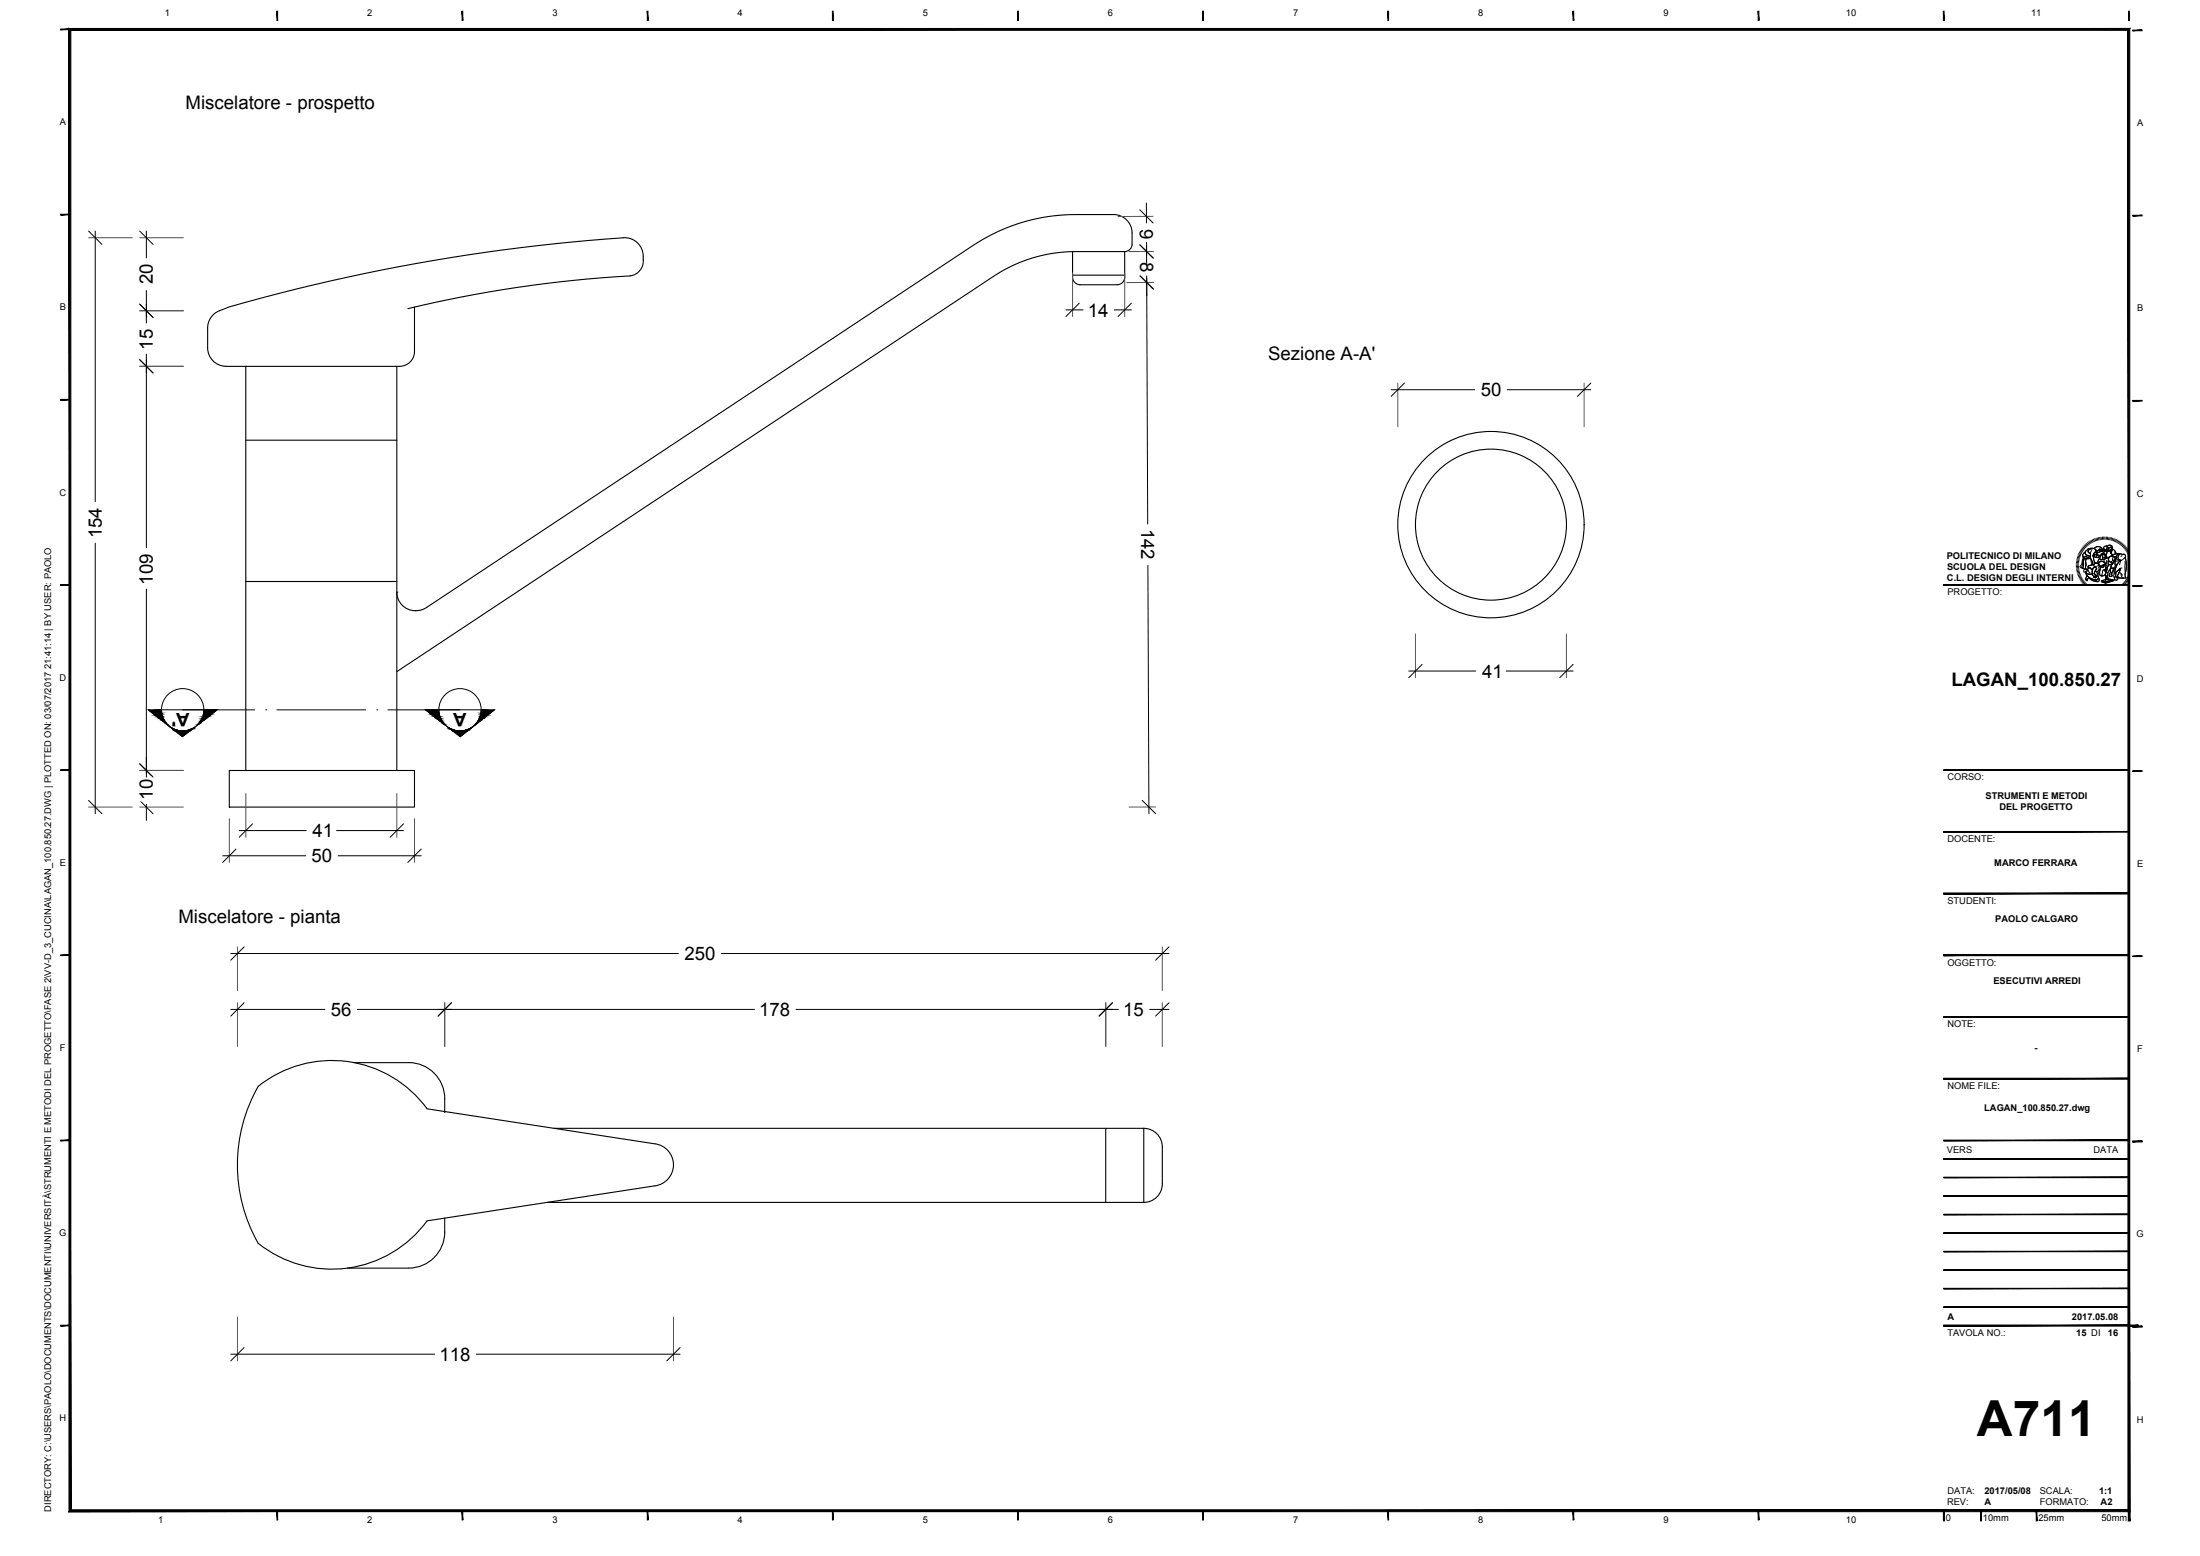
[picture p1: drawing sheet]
<svg xmlns="http://www.w3.org/2000/svg" width="594mm" height="420mm" viewBox="0 0 594 420" stroke-linecap="round" stroke-linejoin="round" font-family="sans-serif">
<!-- layer: 0 -->
<g fill="none" stroke="#000" stroke-width=".3">
<path d="M170.2 74.5a337.8 337.8 0 0 0-60 8.8M170.2 74.5a4 4 0 0 0 3.5-4.3 5.1 5.1 0 0 0-5.4-6 517.7 517.7 0 0 0-106.4 18.7 8.1 8.1 0 0 0-5 2.9 5 5 0 0 0-.8 2.8v5.3a5 5 0 0 0 5 5h5.3M289.6 67.9v7a2.01 2.01 0 0 0 2 2h10.1a1.99 1.99 0 0 0 2-2v-7h-13.3a39.9 39.9 0 0 0-22.1 6.7l-161.1 106.8M289.6 74.3h14.1M303.7 67.9a1.99 1.99 0 0 0 2-2 7.8 7.8 0 0 0-1.2-6.2 4.9 4.9 0 0 0-3.8-1.8h-10.3a49.9 49.9 0 0 0-27.6 8.3l-147.6 97.8M111.9 82.9v12a4.1 4.1 0 0 1-4.7 4M66.4 118.9h40.8M66.4 157h40.8M107.2 159.9h.1M107.2 159.9a5.1 5.1 0 0 0 8 4.1M61.9 208.1h50v9.8h-50zM66.4 208.1v-109.2h40.8v109.2"/>
<path d="M69.7 293.3a31.9 31.9 0 0 1 45.6 6.1l61.6 9.5a5.7 5.7 0 0 1 5 5.6 5.7 5.7 0 0 1-5.1 5.7l-61.5 9.5a31.9 31.9 0 0 1-45.6 6 42.8 42.8 0 0 1 0-42.4zM95.6 286.9h14.8a9.7 9.7 0 0 1 9.7 9.8v3.7M149.6 304.7h159.3M298.6 304.7v20M308.9 304.7v20M308.9 304.7a5 5 0 0 1 5 5v10a5 5 0 0 1-5 5M120.1 328.9a14.5 14.5 0 0 1-1.1 8.4 9.7 9.7 0 0 1-8.6 5.1h-16.6M147.7 324.7h161.2"/>
<circle cx="402.6" cy="141.7" r="25.2"/>
<circle cx="402.6" cy="141.7" r="20.4"/>
</g>
<!-- layer: linee sezione -->
<path d="M49.3 191.7h19.5M71.8 191.7h.1M74.8 191.7h24M101.8 191.7h.1M104.8 191.7h19.4" fill="none" stroke="#000" stroke-width=".27"/>
<!-- layer: G-ANNO-LOGO -->
<g fill="none" stroke="#000" stroke-width=".27">
<path d="M560.6 152.6h.7M560.6 152.3h.7M560.7 151.9l.6 .1M560.7 151.5l.7 .1M560.8 151.2l.6 .1M560.8 150.8l.7 .2M560.9 150.5l.7 .2M561.1 150.2l.6 .2M561.2 149.8l.6 .3M561.3 149.5l.6 .3M561.3 152.9l-.7 .1M561.3 153.3h-.6"/>
<path d="M561.4 153.6l-.7 .1M561.4 153.9l-.6 .1M561.5 149.2l.6 .3M561.5 154.2l-.7 .2M561.6 154.5l-.7 .2M561.6 148.9l.6 .3M561.7 154.9l-.7 .2M561.8 155.2l-.7 .2M561.8 148.6l.6 .3M561.9 155.5l-.6 .2M562 148.3l.6 .3M562 155.7l-.6 .4"/>
<path d="M562.2 156l-.6 .4M562.2 148l.6 .4M562.4 156.3l-.6 .4M562.4 147.7l.6 .4M562.5 150.3h.7a.84 .84 0 0 0 1.2-.1l.1 .6h-.9a.79 .79 0 0 1-1.1-.4zM562.5 150.2l.1 .5M562.5 156.6l-.5 .4M562.7 147.4l.5 .5M562.7 150.7l-.3 .6-.1 1.3-.3 .7 .4 .2M562.7 156.9l-.5 .4M562.9 149.2l.3-.2-.1 .4a.93 .93 0 0 0 1 .7l.3 .1a.79 .79 0 0 1-1.2 .1l-.3 .1a.51 .51 0 0 1-.5-.4 .51 .51 0 0 1 .3-.6zM562.9 147.2l.5 .5"/>
<path d="M562.9 157.1l-.5 .4M563 150.8h.4l-.2 .7v2.1h-.5a.26 .26 0 0 1-.3-.2 .26 .26 0 0 1 .1-.3l.1-.2a2.8 2.8 0 0 1 .4-2.1zM563 150.8l-.3 .4-.1 1.7-.2 .5 .7 .2M563.1 149l-.5 .5a.44 .44 0 0 0-.2 .6 .44 .44 0 0 0 .5 .3l.3-.1a.84 .84 0 0 0 1.2-.1M563.1 157.4l-.5 .4M563.2 146.9l.5 .5M563.2 154.4a.74 .74 0 0 0 .8 .6l1-.1M563.3 148.7l.6-.5 1.3-.1a.97 .97 0 0 0-1.3 1l.6 .3v.8l-.5-.1a.76 .76 0 0 1-.9-.8zM563.3 154.7l.6 .3 1.1-.1 .1 .4 .3 .3-.1 .3 .3-.2 .2 .3-.1-.5 .3 .4-.1-.4 .4 .1-.8-.7 .3-.7 .4 .1 .4 1.3a.74 .74 0 0 1-.2 .9 .74 .74 0 0 1-.8 .1l-1.6-.8-.6-.5zM563.3 154.7l.1 .6 .8 .6 1.9 .9M563.4 157.6l-.5 .5M563.4 150.8h.6a.47 .47 0 0 1 .6 0 .47 .47 0 0 1 .2 .5l.3 .7v.4l-.4 .2a.59 .59 0 0 0-.8 .7l.1 .1a.43 .43 0 0 1-.5 .4 .43 .43 0 0 1-.3-.5v-2z"/>
<path d="M563.4 150.9l-.2 .6v2.1M563.5 146.7l.4 .5M563.5 155.4l.8 .6 1.2 .6a.82 .82 0 0 0 1.2-.6 .65 .65 0 0 1 0 .9 .65 .65 0 0 1-.9 .1l-1.1-.4a.66 .66 0 0 0-.5-.5 .66 .66 0 0 0-.7 .4l.2 .1-.3 .2-.2-.5zM563.5 155.4l-.3 .9 .2 .5 .3-.2-.2-.2a.84 .84 0 0 1 1.4 .3l.5 .2a.95 .95 0 0 0 1.5-.2l-.2-.7M563.6 157.8l-.4 .5M563.7 153.8a.51 .51 0 0 0-.8-.1 .51 .51 0 0 0 .1 .8l.1-.1a.56 .56 0 0 1 .5-.3 .56 .56 0 0 1 .5 .4l.3 .2M563.7 146.5l.5 .5M563.9 158l-.5 .6M563.9 153.5l.4-.2 .5 .4a.44 .44 0 0 1 .2 .7v.5a1.26 1.26 0 0 1-1.8-.4l.2-.3 .4-.1-.1-.2zM563.9 152.8l1.2-.4 .3 .2 .2-.4 .5-.2 .5 .3 .3 .3a1.01 1.01 0 0 1 .1 1.2 1.01 1.01 0 0 1-1.1 .5v-.3a.47 .47 0 0 0 0-.8 .47 .47 0 0 0-.7 .3l-.2 .4-.7-.6a.29 .29 0 0 1-.4 0 .29 .29 0 0 1 0-.5zM564 146.3l.4 .5M564.1 158.2l-.4 .6"/>
<path d="M564.1 148.4a.93 .93 0 0 1 1.1-.3 .93 .93 0 0 1 .6 .9l-.7 1 .2 .4a1.46 1.46 0 0 0 .5 1.5l.3 .2-.5 .1-.2 .4a.55 .55 0 0 1-.3-.8l-.6-1v-1.3a.62 .62 0 0 1-.5-.4 .62 .62 0 0 1 .1-.7zM564.2 153.2l.8 .7M564.3 153.3a.64 .64 0 0 0-.5 .8M564.3 146.1l.4 .6M564.4 158.4l-.4 .6M564.5 150.8l-1.9-.1-.4 1.6-.5 .7 .2 .3M564.6 158.6l-.3 .6M564.7 145.9l.3 .6M564.7 151.1l.2 1.4M564.9 148.4l-.4 .8v1.1l.6 1.5a.55 .55 0 0 0 .3 .8l.2-.4 .4-.2a1.01 1.01 0 0 1-.7-1.4l-.2-.6 .2-.4a.79 .79 0 0 0 .6-1 .79 .79 0 0 0-1-.5l-1.1 .2-.6 .5-.1 .5a.83 .83 0 0 0 1 .8l.3 .1M564.9 158.8l-.3 .6M565 145.7l.3 .6"/>
<path d="M565.1 152.4l-.4 .2a.58 .58 0 0 0-.8 .7l.1 .1M565.2 148.1a.97 .97 0 0 0-1.3 1l.6 .3M565.2 158.9l-.3 .6M565.3 145.6l.3 .6M565.4 149.4l.4-.3 .6-.1-.1 .6-1.2 .5zM565.4 149.9l.8-.3 .3 .3a.33 .33 0 0 0-.4 .2 .33 .33 0 0 0 .2 .4h-.1a.59 .59 0 0 1-.8-.6zM565.4 149.9a.58 .58 0 0 0 .8 .6M565.5 153.1a.42 .42 0 0 1 .5 .2 .42 .42 0 0 1-.1 .6l-.4 1 .8 .7-.4-.1 .1 .4-.3-.4 .1 .5-.2-.3-.3 .2 .1-.3-.3-.3-.1-.4v-1zM565.5 153.1a.42 .42 0 0 1 .5 .2 .42 .42 0 0 1-.1 .6l-.4 1.1 .8 .6-.4-.1 .1 .4-.3-.4 .1 .5-.2-.3-.2 .2v-.3l-.3-.3-.1-.4v-1zM565.5 159l-.2 .7M565.5 148.1l.8-.5h.6l.6 .4a.26 .26 0 0 1 .1 .4 .26 .26 0 0 1-.4-.1l-.2-.1-.6 .4-.5-.1M565.6 145.5l.3 .6"/>
<path d="M565.7 147.9l1.1-.3 .6 .3 .3 .4-.3 .1-.4-.2-.1 .2-.6 .3-.8-.5zM565.8 159.2l-.2 .6M565.8 148.5l.7 .1 .6-.4 .3 .2-.2 .6-.4 .2-.5-.2-.5 .1zM566 145.3l.2 .7M566.1 152l.6 .3 .4 .6 .1 .7-.5 .4M566.1 159.3l-.2 .6M566.2 150h.8l-.2 .1v.1a.38 .38 0 0 1-.4 .4 .38 .38 0 0 1-.3-.5zM566.2 154.4l.4 1.2a.74 .74 0 0 1-.2 .8 .74 .74 0 0 1-.8 .2M566.2 149.6l.3 .3M566.3 149.4v.2l-1.2 .5M566.3 152.9l-.8 .2M566.3 145.2l.2 .7"/>
<path d="M566.4 149l-.4 .5M566.4 159.4l-.1 .6M566.5 152.6l.7 .4M566.6 149.9a.34 .34 0 0 0-.4 .3 .34 .34 0 0 0 .3 .4 .34 .34 0 0 0 .3-.4l.2-.2h-.6M566.6 153a.7 .7 0 0 1 .1 1 .7 .7 0 0 1-.9 .2M566.7 152.3v-.3l.6-.5 1 .3 .1 .3a.25 .25 0 0 1 .1 .4 .25 .25 0 0 1-.4 0l-1 .4 .6 .4 .4-.3 .1-.5a.24 .24 0 0 0 .4-.1 .24 .24 0 0 0-.2-.3l-.1-.2-.5-.3h-.6l-.5 .7-.2-.1 .2-1.1 .3-.2 .2 .2h1.1l.5-.4v-.3l.6 .2 .1 1a.61 .61 0 0 0-.1 1l-.3 .6-.4 .1-.2 .6h-.4l.3 .2h.2v.4l.2-.3-.2 .6a.75 .75 0 0 1-1 .8l-1-.7 .4-.6 .2-1.1M566.7 145.2l.1 .6M566.7 152l.6-.5 .5 .1 .6 .4a.31 .31 0 0 1 .1 .5 .31 .31 0 0 1-.5 0l-.3 .2a.51 .51 0 0 1-.5 .3 .51 .51 0 0 1-.4-.5zM566.7 154.9l.8 .6M566.8 159.5l-.2 .6M566.9 149h.1M566.9 148.6l.2 .1"/>
<path d="M567 150.9a1.29 1.29 0 0 0-.5 1.3M567 154.3v.9M567 145.1l.1 .7M567 148.6v.1M567.1 159.5l-.1 .7M567.1 152.9l1.1-.4-.1 .5-.4 .3-.5-.2zM567.1 153.7l-.3 .9-.4 .5M567.3 148.8l.9-.2a.32 .32 0 0 1 0 .5 .32 .32 0 0 1-.5-.1zM567.4 145v.7M567.4 148.4l-.2 .6-.4 .2-.5-.2-.5 .2M567.4 149.7l.6-.3 .4 .2 .4 .7-.2 .5-.2-.1 .1-.7-.3-.4a.42 .42 0 0 0-.6 0 .42 .42 0 0 0 .1 .7l.1 .1a.47 .47 0 0 1-.2 .7 .47 .47 0 0 1-.7-.4zM567.4 159.6l-.1 .6"/>
<path d="M567.5 156.8l1.9-.5 1.2 .3-2 .6zM567.5 156.8l1.1 .4v.3l-1.1-.4zM567.7 149.6l.6 .1 .3 .6a.6 .6 0 0 1-.8 .8zM567.7 145l.1 .7M567.7 159.6v.7M567.8 148.6v-.3a.52 .52 0 0 1 .6 0 .52 .52 0 0 1 .2 .5l-.2 .1M567.8 153.1h.1M567.8 154l-.3 1.5 1-.2M567.8 148.4a.52 .52 0 0 1 .6-.1 .52 .52 0 0 1 .2 .5l-.2 .1-.2-.3h-.4zM567.9 152.7l.1 .1M567.9 153h.1M568 152.8h-.1"/>
<path d="M568 149.8h.1M568 149.7l-.1 .2M568 159.6v.7M568.1 145v.7M568.2 148.7l-.4-.1-.5 .2h.3a.4 .4 0 0 0 .4 .3 .4 .4 0 0 0 .4-.3l-.2-.2v.2M568.2 153.8l.3 .1 .2-.6 .4-.1-.4 1.2-.1-.3h-.2zM568.2 151.1v.7M568.2 152.5l-.2 .5a.42 .42 0 0 1-.4 .2 .42 .42 0 0 1-.4-.2M568.3 149.6l.2 .3-.1 .1M568.4 159.6v.7M568.4 149.8l-.2-.2a.41 .41 0 0 0-.6 0 .41 .41 0 0 0 .1 .7 .47 .47 0 0 1 .1 .7 .47 .47 0 0 1-.7-.1l-.2-.1 .4-1.1 .4-.2h.6l.5 1a.23 .23 0 0 1-.2 .3 .23 .23 0 0 1-.2-.3M568.4 145v.7"/>
<path d="M568.5 150.1l-.2 .1M568.5 149.9a.42 .42 0 0 1-.1 .6 .42 .42 0 0 1-.6-.1M568.5 150.8l-.3 .3h-.4M568.6 157.2l2-.6v.3l-2 .6zM568.6 157.2v.3M568.6 148.8l.2-.1 .1 .4-.2 .9M568.7 153.3h.1M568.7 153.9l-.1 .6 .2-.3M568.7 159.6v.7M568.7 148.4l.1 .4M568.8 150.4l-.2-.5 .3-.9-.7-.7a.45 .45 0 0 1-.1-.6 .45 .45 0 0 1 .5-.2 .28 .28 0 0 1 .5-.1 .28 .28 0 0 1-.1 .5v1.1l.2-.1v-.4a.41 .41 0 0 0 .3 .3 .41 .41 0 0 0 .5-.1l-.1 .6 .2-.1v.2a.4 .4 0 0 1 .3 .4 .4 .4 0 0 1-.4 .4l-.6 .4M568.8 145l-.1 .7"/>
<path d="M568.8 153.7l-.1 .2-.1-.2M568.8 151.4l-.1 1.3M568.8 150.6l.5 .2M569 155.4l.1-.1 .1 1.1-.2-.6-.4 .7zM569 152.5l-.4 .4v.4M569 159.6l.1 .7M569.1 153.2l-.4 .1-.2 .6h-.4l.3 .2h.2M569.1 151.4l-.4 .9M569.1 145v.7M569.2 147.5h-.5a.63 .63 0 0 0-.7 .7M569.2 148.5a.39 .39 0 0 0 .3 .3 .39 .39 0 0 0 .5-.1M569.3 147.3l.5-.1a1.08 1.08 0 0 1 .4 1.6l-.2 .6v-.8l.2-.4-.2-.5-.2 .2a.98 .98 0 0 0-.7 1.1l-.2-.8z"/>
<path d="M569.3 147.3l.5-.1a1.09 1.09 0 0 1 .4 1.6l-.2 .6v-.8l.2-.4-.2-.5-.2 .2a.91 .91 0 0 0-.7 1.1h-.1l-.1-.8zM569.3 159.5l.1 .7M569.4 150.6l.7-.4 .7 .1a.59 .59 0 0 1 .7 .4 .59 .59 0 0 1-.3 .7l-.6 .6a1.21 1.21 0 0 1-1.2-.8zM569.4 148.2h.2M569.4 152.5l.9-.1-.7 1.6a1.52 1.52 0 0 0-.5 1.5l-.1-.1-.4 .6-.1-.9zM569.4 152.6l-.9 2.5 .2 .9 .4-.7 .2 1.4-.3-.9-.4 1.1 .1-.9M569.4 147.9l.6-.2 .2 .5-.2 .4a.46 .46 0 0 1-.7 0 .46 .46 0 0 1 .1-.7zM569.5 148.6l.1 .1M569.5 151.5v.1a.6 .6 0 0 0-.1 .9l.9-.1 .5-.6M569.5 145.1l-.1 .6M569.5 148.3h.1M569.6 148.5v.1"/>
<path d="M569.7 159.5l.1 .7M569.8 145.1l-.1 .7M569.9 148.4h.2M569.9 148.4v.1M569.9 153.5l.8-.1-.5 1.6a.37 .37 0 0 1 .1 .6 .37 .37 0 0 1-.6 0zM570 159.4l.1 .7M570.1 149.2l.4 .6M570.2 151.7h.1M570.2 145.2l-.2 .7M570.3 150l.9-.4 .9-.1-.7 1zM570.3 152.4l-.7 1.6a1.52 1.52 0 0 0-.5 1.5M570.3 159.3l.2 .7"/>
<path d="M570.3 151.6l-.3 .1M570.4 148.2l.5 .4 .7 .9-.6 .2a.51 .51 0 0 1-.6 0 .51 .51 0 0 1-.3-.5zM570.4 148.2l.7 .5 .2 .5M570.4 151.9l-.1 .1M570.5 145.3l-.2 .7M570.6 159.2l.2 .7M570.6 156.6v.3l-2 .6-1.1-.4v-.3l1.1 .4 2-.6a6.2 6.2 0 0 0-3.1 .2M570.7 153.4l-.5 1.6a.38 .38 0 0 1 .1 .6 .38 .38 0 0 1-.6 0l.2-2.1M570.9 145.4l-.3 .7M570.9 151.6l.3-.1v.9a.63 .63 0 0 1-.4 1l-.9 .1 .3-1.1zM570.9 159.1l.3 .6M570.9 151.3v.4"/>
<path d="M570.9 150.3l.4 .1 .1 .3M571 149.1l.5 .4M571.1 153.4l-1.2 .1M571.1 154.7l-.1 .3 .3 .2M571.2 145.6l-.2 .6M571.2 159l.3 .6M571.2 151.5v1.3l-.3 1a1.77 1.77 0 0 0-.1 2l.2 .2M571.4 154.5l1.1-1-.2 1-.6 1.1v.5a.4 .4 0 0 1-.1 .5 .4 .4 0 0 1-.6-.1 .4 .4 0 0 1 .1-.5zM571.4 150.5a1.01 1.01 0 0 1 1-1l1 .2a.54 .54 0 0 1 .6 .3 .54 .54 0 0 1-.3 .7l-.3 .2a1.09 1.09 0 0 1-1.9-.2M571.4 150.7l-.8 1.3h-.6l-.2-.3a.73 .73 0 0 1-.2-1.1l.5-.3 .5 .1-.2 1 .5-.2 .2-.4-.1-.5-.8-.2-.8 .5v.4M571.5 158.8l.3 .6M571.5 152.3v.5"/>
<path d="M571.5 145.7l-.2 .6M571.8 158.7l.3 .6M571.9 145.9l-.4 .6M571.9 151.4l-.9 .1M572 155.7l.5 .4M572.1 158.5l.3 .6M572.2 146l-.4 .6M572.2 149.5l-1.1 .1-.9 .5M572.3 158.3l.4 .6M572.3 154.5l.9 .8M572.4 151.4a6.7 6.7 0 0 0-1.4 3.5l1.5-1.4 .5-.1M572.4 149.6a.91 .91 0 0 0-.5 1 .91 .91 0 0 0 1 .7"/>
<path d="M572.4 149.6l.7 .1a.58 .58 0 0 1 .7 .1 .58 .58 0 0 1 0 .7l.4 1.4v1.6a2.74 2.74 0 0 0-.1 2.5l-2 .1a.38 .38 0 0 1-.5-.3 .38 .38 0 0 1 .2-.5l.6-1.1 .1-.7-1.5 1.4a6 6 0 0 1 1.5-3.5l.4-.1a.92 .92 0 0 1-1-.7 .92 .92 0 0 1 .5-1zM572.5 146.2l-.4 .6M572.5 153.5l-.4 1.3a1.4 1.4 0 0 0-.3 1.7l-.4 .2a.37 .37 0 0 1-.5-.2 .37 .37 0 0 1 .2-.5l.3-1.5M572.6 158.1l.4 .6M572.6 151.4l-.2 1.1M572.7 154.9a1.08 1.08 0 0 0 .7 1.2M572.8 146.4l-.4 .6M572.8 157.9l.5 .5M573 150l-.3 .3M573.1 146.6l-.5 .6M573.1 157.7l.4 .5M573.3 157.5l.5 .5"/>
<path d="M573.3 146.9l-.4 .5M573.5 157.3l.5 .4M573.6 147.1l-.5 .5M573.8 157l.5 .4M573.8 151.6l.1 3.3M573.8 147.4l-.5 .4M573.9 150.5l.3 1.8-.1 1.5a2.26 2.26 0 0 0 0 2.2h-2.4M573.9 156.7l.6 .4M574.1 147.6l-.5 .5M574.1 156.5l.6 .3M574.3 156.2l.6 .3M574.3 147.9l-.5 .4"/>
<path d="M574.5 155.9l.6 .3M574.5 148.2l-.5 .4M574.6 155.6l.6 .3M574.7 148.5l-.5 .3M574.7 155.3l.7 .3M574.9 155l.6 .3M574.9 148.8l-.6 .3M575 154.7l.6 .2M575.1 154.4l.6 .2M575.1 149.1l-.6 .3M575.1 154.1l.7 .1M575.2 153.8l.7 .1"/>
<path d="M575.2 153.4l.7 .1M575.2 149.4l-.6 .3M575.3 153.1l.6 .1M575.3 152.9h.7M575.4 149.7l-.6 .3M575.5 150.1l-.6 .2M575.6 150.4l-.6 .2M575.7 150.8l-.6 .1M575.8 151.1l-.7 .1M575.9 151.5l-.7 .1M575.9 151.8l-.7 .1M575.9 152.2h-.6"/>
<path d="M576 152.5h-.7M40.1 191.7l9.2 7.2 9.3-7.2M41.6 191.7h15.5M114.9 191.7l9.4 7.2 9.2-7.2M116.5 191.7h15.4"/>
<circle cx="49.3" cy="191.7" r="5.7"/>
<circle cx="124.2" cy="191.7" r="5.7"/>
</g>
<!-- layer: G-ANNO-TTLB -->
<g fill="#fff" stroke="#fff" stroke-width=".27">
<path d="M549.9 157.9l30.7 4.4-5.7-4.4zM549.9 157.9l30.7 4.4h-30.7z"/>
<path d="M574.9 143.4h5.7l-5.7 14.5zM580.6 143.4l-5.7 14.5 5.7 4.4z"/>
</g>
<path d="M549.9 157.9h25v-14.5h5.7v18.9h-30.7z" fill="none" stroke="#fff" stroke-width=".27"/>
<g fill="#000" stroke="#000" stroke-width=".27">
<path d="M16.4 8h2.5v-.2zM16.4 7.8h2.5l-2.5 .2z"/>
<path d="M18.6 7.7l.5 400v-399.5zM18.6 7.7l.5 400-.5 .5zM19.1 407.7l-.5 .5 556-.5zM18.6 408.2l556-.5 .5 .5zM574.6 8.2v399.5l.5 .5zM574.6 8.2l.5-.5v400.5zM19.1 8.2h555.5l.5-.5zM18.6 7.7h556.5l-556 .5z"/>
<path d="M74.8 3l.2 2.5v-2.5zM74.8 3l.2 2.5h-.2z"/>
<path d="M124.8 3l.2 2.5v-2.5zM124.8 3l.2 2.5h-.2z"/>
<path d="M174.8 3l.2 2.5v-2.5zM174.8 3l.2 2.5h-.2z"/>
<path d="M224.8 3l.2 2.5v-2.5zM224.8 3l.2 2.5h-.2z"/>
<path d="M274.8 3l.2 2.5v-2.5zM274.8 3l.2 2.5h-.2z"/>
<path d="M324.8 3l.2 2.5v-2.5zM324.8 3l.2 2.5h-.2z"/>
<path d="M374.8 3l.2 2.5v-2.5zM374.8 3l.2 2.5h-.2z"/>
<path d="M424.8 3l.2 2.5v-2.5zM424.8 3l.2 2.5h-.2z"/>
<path d="M474.8 3l.2 2.5v-2.5zM474.8 3l.2 2.5h-.2z"/>
<path d="M524.8 3l.2 2.5v-2.5zM524.8 3l.2 2.5h-.2z"/>
<path d="M574.8 3l.2 2.5v-2.5zM574.8 3l.2 2.5h-.2z"/>
<path d="M575.9 8.3h2.5v-.2zM575.9 8.1h2.5l-2.5 .2z"/>
<path d="M16.4 58h2.5v-.1zM16.4 57.9h2.5l-2.5 .1z"/>
<path d="M575.9 58.3h2.5v-.2zM575.9 58.1h2.5l-2.5 .2z"/>
<path d="M16.4 108h2.5v-.2zM16.4 107.8h2.5l-2.5 .2z"/>
<path d="M575.9 108.3h2.5v-.2zM575.9 108.1h2.5l-2.5 .2z"/>
<path d="M16.4 158h2.5v-.2zM16.4 157.8h2.5l-2.5 .2z"/>
<path d="M524.9 158h50v-.2zM524.9 157.8h50l-50 .2z"/>
<path d="M575.9 158.3h2.5v-.2zM575.9 158.1h2.5l-2.5 .2z"/>
<path d="M16.4 208h2.5v-.2zM16.4 207.8h2.5l-2.5 .2z"/>
<path d="M524.9 208h50v-.2zM524.9 207.8h50l-50 .2z"/>
<path d="M575.9 208.3h2.5v-.2zM575.9 208.1h2.5l-2.5 .2z"/>
<path d="M524.9 224.7h50v-.2zM524.9 224.5h50l-50 .2z"/>
<path d="M16.4 258h2.5v-.2zM16.4 257.8h2.5l-2.5 .2z"/>
<path d="M524.9 241.2v.2l50-.2zM524.9 241.4l50-.2v.2z"/>
<path d="M524.9 257.8v.2l50-.2zM524.9 258l50-.2v.2z"/>
<path d="M524.9 257.8v.2l50-.2zM524.9 258l50-.2v.2z"/>
<path d="M524.9 257.8v.2l50-.2zM524.9 258l50-.2v.2z"/>
<path d="M524.9 257.8v.2l50-.2zM524.9 258l50-.2v.2z"/>
<path d="M524.9 241.4h50v-.2zM524.9 241.2h50l-50 .2z"/>
<path d="M575.9 258.3h2.5v-.2zM575.9 258.1h2.5l-2.5 .2z"/>
<path d="M524.9 274.5v.2l50-.2zM524.9 274.7l50-.2v.2z"/>
<path d="M524.9 291.2v.2l50-.2zM524.9 291.4l50-.2v.2z"/>
<path d="M524.9 291.2v.2l50-.2zM524.9 291.4l50-.2v.2z"/>
<path d="M16.4 308h2.5v-.1zM16.4 307.9h2.5l-2.5 .1z"/>
<path d="M524.9 317.9h50zM524.9 318l50-.1z"/>
<path d="M524.9 312.9h50zM524.9 313l50-.1z"/>
<path d="M524.9 307.9v.1l50-.1zM524.9 308l50-.1v.1z"/>
<path d="M575.9 308.3h2.5v-.2zM575.9 308.1h2.5l-2.5 .2z"/>
<path d="M575.9 308.3h2.5v-.2zM575.9 308.1h2.5l-2.5 .2z"/>
<path d="M524.9 337.9h50zM524.9 338l50-.1z"/>
<path d="M524.9 332.9h50zM524.9 333l50-.1z"/>
<path d="M524.9 327.9h50zM524.9 328l50-.1z"/>
<path d="M524.9 322.9h50zM524.9 323l50-.1z"/>
<path d="M16.4 358h2.5v-.2zM16.4 357.8h2.5l-2.5 .2z"/>
<path d="M524.9 357.8v.2l50-.2zM524.9 358l50-.2v.2z"/>
<path d="M524.9 357.8v.2l50-.2zM524.9 358l50-.2v.2z"/>
<path d="M524.9 352.9h50zM524.9 353l50-.1z"/>
<path d="M524.9 347.9h50zM524.9 348l50-.1z"/>
<path d="M524.9 342.9h50zM524.9 343l50-.1z"/>
<path d="M574.9 358h2.5v-.2zM574.9 357.8h2.5l-2.5 .2z"/>
<path d="M574.9 358h2.5v-.2zM574.9 357.8h2.5l-2.5 .2z"/>
<path d="M575.9 358.3h2.5v-.2zM575.9 358.1h2.5l-2.5 .2z"/>
<path d="M575.9 358.3h2.5v-.2zM575.9 358.1h2.5l-2.5 .2z"/>
<path d="M74.8 407.9l.2 2.5v-2.5zM74.8 407.9l.2 2.5h-.2z"/>
<path d="M124.8 407.9l.2 2.5v-2.5zM124.8 407.9l.2 2.5h-.2z"/>
<path d="M174.8 407.9l.2 2.5v-2.5zM174.8 407.9l.2 2.5h-.2z"/>
<path d="M224.8 407.9l.2 2.5v-2.5zM224.8 407.9l.2 2.5h-.2z"/>
<path d="M274.8 407.9l.2 2.5v-2.5zM274.8 407.9l.2 2.5h-.2z"/>
<path d="M324.8 407.9l.2 2.5v-2.5zM324.8 407.9l.2 2.5h-.2z"/>
<path d="M374.8 407.9l.2 2.5v-2.5zM374.8 407.9l.2 2.5h-.2z"/>
<path d="M424.8 407.9l.2 2.5v-2.5zM424.8 407.9l.2 2.5h-.2z"/>
<path d="M474.8 407.9l.2 2.5v-2.5zM474.8 407.9l.2 2.5h-.2z"/>
<path d="M524.9 408.2v2.5h.1zM524.9 408.2h.1v2.5z"/>
<path d="M524.8 407.9l.2 2.5v-2.5zM524.8 407.9l.2 2.5h-.2z"/>
<path d="M534.9 408.2l.1 2.5v-2.5zM534.9 408.2l.1 2.5h-.1z"/>
<path d="M549.9 408.2l.1 2.5v-2.5zM549.9 408.2l.1 2.5h-.1z"/>
<path d="M574.8 407.9l.2 2.5v-2.5zM574.8 407.9l.2 2.5h-.2z"/>
<path d="M574.7 408.2l.5 2.5v-2.5zM574.7 408.2l.5 2.5h-.5z"/>
</g>
<!-- layer: G-ANNO-TEXT -->
<g fill="none" stroke="#545454" stroke-width=".27">
<path d="M311.4 58.4l-9.5 .1M37.7 64.2h11.8M289.6 73.7v11.8M303.7 73.7v11.8M311.4 67.9h-6.5M311.5 76.3h-7.2M37.7 98.9h11.8M37.7 83.9h11.8M377.5 103.4v11.8M427.8 103.4v11.8M382.2 171.2v11.8M423 171.2v11.8"/>
<path d="M37.7 217.9h11.8M37.7 208h11.8M66.4 214.3v11.8M107.2 214.3v11.8M312 217.9h-7.1M61.9 221.1v11.8M111.9 221.1v11.8M64.1 255.7v11.8M313.9 255.7v11.8M64.1 355.7v11.8M181.9 355.7v11.8"/>
</g>
<g fill="none" stroke="#000" stroke-width=".27">
<path d="M309.6 54.8v5.4M39.5 62.4v7.3M39.5 78.5v8.7M309.6 64.3v3.6M309.6 67.9v1.2M309.6 67.9v3.6M309.6 66.1v1.8M309.6 74.5l.3 67M309.6 75.1l.1 4.8M39.5 95.6v52.3M287.8 83.7h4.7M300.9 83.7h4.6"/>
<path d="M375.7 105.2h22.5M407 105.2h22.6M39.5 159.1v50.7M310 152.7l.2 67M380.4 181.2h18.1M406.7 181.2h18.1M39.5 217.2v4.3M60.1 231.1h22.5M64.6 224.3h18.1M90.9 224.3h18.1M91.3 231.1h22.4M62.3 257.5h120.9"/>
<path d="M194.8 257.5h120.9M62.3 365.7h55.1M128.6 365.7h55.1"/>
</g>
<!-- layer: 0 -->
<g fill="none" stroke="#000" stroke-width=".27">
<path d="M307.8 56.6l3.6 3.6M23.9 62.4l3.6 3.6M25.7 62.4v73.1M37.7 62.4l3.6 3.6M307.8 66.1l3.6 3.6M307.8 74.5l3.7 3.6M37.7 97.1l3.6 3.6M37.7 82.1l3.6 3.6M291.4 81.9l-3.6 3.6M305.5 81.9l-3.6 3.6M379.3 103.4l-3.6 3.6M429.6 103.4l-3.6 3.6"/>
<path d="M25.7 146.7v73M384 179.4l-3.6 3.6M424.8 179.4l-3.6 3.6M23.9 216.1l3.6 3.6M37.7 216.1l3.6 3.6M37.7 206.2l3.6 3.6M308.4 216.1l3.6 3.6M63.7 229.3l-3.6 3.6M68.2 222.5l-3.6 3.6M109 222.5l-3.6 3.6M113.7 229.3l-3.6 3.6M65.9 255.7l-3.6 3.6"/>
<path d="M315.7 255.7l-3.6 3.6M62.3 272.6h25.4M65.9 270.8l-3.6 3.6M96.5 272.6h107.2M121.9 270.8l-3.6 3.6M215 272.6h87M300.4 270.8l-3.6 3.6M310.5 272.6h5.2M315.7 270.8l-3.6 3.6M65.9 363.9l-3.6 3.6M183.7 363.9l-3.6 3.6"/>
</g>
<!-- layer: G-ANNO-TEXT -->
<g fill="#fff" stroke="#fff" stroke-width=".27">
<path d="M307.2 142.4l5.5 9.4-.1-9.4zM307.2 142.4l5.5 9.4h-5.4z"/>
<path d="M306.9 70l5.5 4.2v-4.2zM306.9 70l5.5 4.2h-5.5z"/>
<path d="M306.8 61.1l5.5 4.1v-4.1zM306.8 61.1l5.5 4.1-5.4 .1z"/>
<path d="M36.8 209.7v6.6h5.5zM36.8 209.7h5.5v6.6z"/>
<path d="M36.8 148.8v9.4h5.5zM36.8 148.8h5.5v9.4z"/>
<path d="M36.8 88.1v6.6h5.5zM36.8 88.1h5.5v6.6z"/>
<path d="M36.8 70.6v7h5.5zM36.8 70.6h5.5v7z"/>
<path d="M83.5 228.3v5.5l6.9-5.5zM83.5 233.8l6.9-5.5v5.5z"/>
<path d="M83.6 221.6v5.4l6.4-5.4zM83.6 227l6.4-5.4v5.4z"/>
<path d="M118.3 362.9v5.5l9.4-5.5zM118.3 368.4l9.4-5.5v5.5z"/>
<path d="M184.1 254.7v5.5l9.8-5.5zM184.1 260.2l9.8-5.5v5.5z"/>
<path d="M293.4 81v5.4l6.6-5.4zM293.4 86.4l6.6-5.4v5.4z"/>
<path d="M399.4 178.5v5.4l6.4-5.4zM399.4 183.9l6.4-5.4v5.4z"/>
<path d="M399.1 102.5v5.5l7-5.5zM399.1 108l7-5.5v5.5z"/>
</g>
<!-- layer: G-ANNO-LOGO -->
<g fill="#000" stroke="#000" stroke-width=".27">
<path d="M45.4 195.9l.4 .3zM46.2 196.4l.4 .3zM47.3 197.4h3.9l-1.9 1.5zM52 196.7h.2zM53.5 195.5l-.2 .3zM119.9 195.5l.4 .3zM121.4 196.7h.2zM122.3 197.4h3.9l-1.9 1.5zM127 196.7l.4-.3zM127.7 196.2l.4-.3z"/>
<path d="M40.6 192.1l3-.4v.4zM40.1 191.7l.5 .4 3-.4z"/>
<path d="M41.3 192.6l2.3-.5 .1 .5zM40.6 192.1l.7 .5 2.3-.5z"/>
<path d="M41.8 193.1l1.9-.5 .1 .5zM41.3 192.6l.5 .5 1.9-.5z"/>
<path d="M42.4 193.5l1.4-.4 .1 .4zM41.8 193.1l.6 .4 1.4-.4z"/>
<path d="M43 194l.9-.5 .2 .5zM42.4 193.5l.6 .5 .9-.5z"/>
<path d="M43.5 194.4l.6-.4 .2 .4zM43 194l.5 .4 .6-.4z"/>
<path d="M44.3 194.4l.2 .4h-.5zM43.5 194.4l.5 .4 .3-.4z"/>
<path d="M44.5 194.8l.3 .4h-.3zM44 194.8l.5 .4v-.4z"/>
<path d="M44.8 195.2l.3 .3zM44.5 195.2l.5 .3-.2-.3z"/>
<path d="M45.1 195.5l.3 .4zM45 195.5l.4 .4z"/>
<path d="M46.1 196.4l.4 .3zM45.8 196.2l.4 .2z"/>
<path d="M46.6 196.7l.4 .2zM46.5 196.7l.2 .2z"/>
<path d="M47 196.9l.5 .2h-.6zM46.7 196.9l.2 .2 .1-.2z"/>
<path d="M47.1 197.2l.4-.1 .4 .1zM46.9 197.1l.2 .1 .4-.1z"/>
<path d="M47.2 197.3h1.2zM47.1 197.2h.8z"/>
<path d="M47.3 197.4h1.5zM47.2 197.3h1.2z"/>
<path d="M47.3 197.4h1.6zM47.3 197.4h1.5z"/>
<path d="M47.3 197.4h2zM47.3 197.4h1.6z"/>
<path d="M49.3 197.4h2zM49.3 197.4h2z"/>
<path d="M49.8 197.4l1.5-.1zM49.8 197.4l1.5-.1z"/>
<path d="M50.2 197.3l1.3-.1zM50.2 197.3l1.3-.1z"/>
<path d="M50.7 197.2l.9-.1zM50.7 197.2l.9-.1z"/>
<path d="M51.1 197.1l.7-.2zM51.1 197.1l.7-.2z"/>
<path d="M51.6 196.9l.5-.2zM51.6 196.9l.5-.2z"/>
<path d="M52 196.7h.2zM52.1 196.7l.3-.2z"/>
<path d="M53.5 195.5h.2zM53.5 195.5h.2z"/>
<path d="M53.6 195.5l.6-.4zM53.9 195.1l-.3 .4 .6-.4z"/>
<path d="M53.9 195.1l.7-.4zM54.2 194.7l-.3 .4 .7-.4z"/>
<path d="M54.2 194.7l1-.4-.6 .4zM54.4 194.3l-.2 .4 1-.4z"/>
<path d="M54.4 194.3l1.3-.4-.5 .4zM54.6 193.9l-.2 .4 1.3-.4z"/>
<path d="M54.6 193.9l1.7-.4-.6 .4zM54.8 193.5l-.2 .4 1.7-.4z"/>
<path d="M54.8 193.5l2-.4-.5 .4zM54.9 193.1l-.1 .4 2-.4z"/>
<path d="M54.9 193.1l2.5-.5-.6 .5zM55 192.6l-.1 .5 2.5-.5z"/>
<path d="M55 192.6l3-.5-.6 .5zM55 192.1v.5l3-.5z"/>
<path d="M55 192.1l3.6-.4-.6 .4zM55.1 191.7l-.1 .4 3.6-.4z"/>
<path d="M114.9 191.7l.6 .4h3zM114.9 191.7h3.6v.4z"/>
<path d="M115.5 192.1l.6 .5h2.5zM115.5 192.1h3l.1 .5z"/>
<path d="M116.1 192.6l.6 .5h2zM116.1 192.6h2.5l.1 .5z"/>
<path d="M116.7 193.1l.6 .4h1.5zM116.7 193.1h2l.1 .4z"/>
<path d="M117.3 193.5l.5 .4h1.2zM117.3 193.5h1.5l.2 .4z"/>
<path d="M117.8 193.9l.6 .4h.8zM117.8 193.9h1.2l.2 .4z"/>
<path d="M118.4 194.3l.5 .4h.5zM118.4 194.3h.8l.2 .4z"/>
<path d="M118.9 194.7l.8 .4zM118.9 194.7h.5l.3 .4z"/>
<path d="M119.4 195.1l.5 .4zM119.4 195.1h.3l.2 .4z"/>
<path d="M119.8 195.5h.2zM119.8 195.5h.2z"/>
<path d="M121.4 196.7h.2zM121.2 196.5l.3 .2z"/>
<path d="M121.5 196.7l.5 .2zM121.5 196.7l.5 .2z"/>
<path d="M121.7 196.9l.7 .2zM121.7 196.9l.7 .2z"/>
<path d="M121.9 197.1l.9 .1zM121.9 197.1l.9 .1z"/>
<path d="M122.1 197.2l1.2 .1zM122.1 197.2l1.2 .1z"/>
<path d="M122.2 197.3l1.6 .1zM122.2 197.3l1.6 .1z"/>
<path d="M122.3 197.4h1.9zM122.3 197.4h1.9z"/>
<path d="M124.2 197.4h2zM124.7 197.4h1.5z"/>
<path d="M124.7 197.4h1.5zM124.7 197.4h1.5z"/>
<path d="M124.7 197.4h1.5zM125.2 197.3h1.1z"/>
<path d="M125.2 197.3h1.1zM125.6 197.2h.8z"/>
<path d="M125.6 197.2h.8l-.3-.1zM126.1 197.1h.5l-.2 .1z"/>
<path d="M126.1 197.1h.5l-.1-.2zM126.5 196.9h.3l-.2 .2z"/>
<path d="M126.5 196.9l.5-.2zM127 196.7h.1l-.3 .2z"/>
<path d="M127.1 196.7l.3-.3zM127.4 196.4l.3-.2z"/>
<path d="M128.1 195.9l.3-.4zM128.4 195.5l-.3 .4z"/>
<path d="M128.7 195.2l-.3 .3zM128.7 195.2h.3l-.4 .3z"/>
<path d="M129 194.8l-.3 .4h.3zM129 194.8h.5l-.5 .4z"/>
<path d="M129.3 194.4l-.3 .4h.5zM129.3 194.4h.7l-.5 .4z"/>
<path d="M129.5 194l-.2 .4h.7zM129.5 194h1.1l-.6 .4z"/>
<path d="M129.6 193.5l-.1 .5h1.1zM129.6 193.5h1.5l-.5 .5z"/>
<path d="M129.8 193.1l-.2 .4h1.5zM129.8 193.1h1.9l-.6 .4z"/>
<path d="M129.9 192.6l-.1 .5h1.9zM129.9 192.6h2.4l-.6 .5z"/>
<path d="M129.9 192.1v.5h2.4zM129.9 192.1h3l-.6 .5z"/>
<path d="M129.9 191.7v.4h3zM129.9 191.7h3.6l-.6 .4z"/>
</g>
<!-- layer: 0 -->
<path d="M23.9 64.2h11.8M23.9 217.9h11.8M64.1 270.8v11.8M120.1 270.8v11.8M298.6 270.8v11.8M313.9 270.8v11.8" fill="none" stroke="#545454" stroke-width=".27"/>
<g fill="#fff" stroke="#fff" stroke-width=".27">
<path d="M23 136.4v9.4h5.5zM23 136.4h5.5v9.4z"/>
<path d="M302.9 269.8v5.5l6.7-5.5zM302.9 275.3l6.7-5.5v5.5z"/>
<path d="M204.6 269.8v5.5l9.5-5.5zM204.6 275.3l9.5-5.5v5.5z"/>
<path d="M88.6 269.8v5.5l7-5.5zM88.6 275.3l7-5.5v5.5z"/>
</g>
<text font-size="13.4" x="533.8" y="387.7">A711</text>
<g font-size="5">
<text x="50.1" y="29.3">Miscelatore - prospetto</text>
<text x="307.8" y="61.8" transform="rotate(90 307.8 61.8)">9</text>
<text x="307.9" y="70.7" transform="rotate(90 307.9 70.7)">8</text>
<text x="41.3" y="76.8" transform="rotate(-90 41.3 76.8)">20</text>
<text x="293.7" y="85.5">14</text>
<text x="41.3" y="94.4" transform="rotate(-90 41.3 94.4)">15</text>
<text x="342.5" y="97.3">Sezione A-A'</text>
<text x="399.8" y="107">50</text>
<text x="308.1" y="142.8" transform="rotate(90 308.1 142.8)">142</text>
<text x="27.5" y="145.4" transform="rotate(-90 27.5 145.4)">154</text>
<text x="41.3" y="157.8" transform="rotate(-90 41.3 157.8)">109</text>
<text x="400.2" y="183">41</text>
<text x="527" y="185.2">LAGAN_100.850.27</text>
<text x="51.2" y="192.4" transform="rotate(-180 51.2 192.4)">A'</text>
<text x="125.9" y="192.4" transform="rotate(-180 125.9 192.4)">A</text>
<text x="41.3" y="215.9" transform="rotate(-90 41.3 215.9)">10</text>
<text x="84.4" y="226.1">41</text>
<text x="84.2" y="232.8">50</text>
<text x="48.2" y="249.2">Miscelatore - pianta</text>
<text x="184.8" y="259.3">250</text>
<text x="89.3" y="274.3">56</text>
<text x="205" y="274.3">178</text>
<text x="303.3" y="274.3">15</text>
<text x="118.6" y="367.4">118</text>
</g>
<g font-size="2.5">
<text x="44.5" y="4.4">1</text>
<text x="99.2" y="4.4">2</text>
<text x="149.2" y="4.4">3</text>
<text x="199.2" y="4.4">4</text>
<text x="249.2" y="4.4">5</text>
<text x="299.2" y="4.4">6</text>
<text x="349.2" y="4.4">7</text>
<text x="399.2" y="4.4">8</text>
<text x="449.2" y="4.4">9</text>
<text x="498.5" y="4.4">10</text>
<text x="548.5" y="4.4">11</text>
<text x="16.1" y="33.8">A</text>
<text x="577.1" y="34.1">A</text>
<text x="16.1" y="83.8">B</text>
<text x="577.1" y="84.1">B</text>
<text x="16.1" y="133.8">C</text>
<text x="577" y="134.1">C</text>
<text x="525.7" y="150.9">POLITECNICO DI MILANO</text>
<text x="525.8" y="153.9">SCUOLA DEL DESIGN</text>
<text x="525.8" y="156.9">C.L. DESIGN DEGLI INTERNI</text>
<text x="525.9" y="160.7">PROGETTO:</text>
<text x="16.1" y="183.8">D</text>
<text x="577" y="184.1">D</text>
<text x="525.9" y="210.7">CORSO:</text>
<text x="536.1" y="215.7">STRUMENTI E METODI</text>
<text x="539.9" y="218.7">DEL PROGETTO</text>
<text x="525.9" y="227.4">DOCENTE:</text>
<text x="16.1" y="233.8">E</text>
<text x="538.5" y="233.8">MARCO FERRARA</text>
<text x="577.1" y="234.1">E</text>
<text x="525.9" y="244.1">STUDENTI:</text>
<text x="538.8" y="249">PAOLO CALGARO</text>
<text x="525.9" y="260.7">OGGETTO:</text>
<text x="538.3" y="265.7">ESECUTIVI ARREDI</text>
<text x="525.9" y="277.4">NOTE:</text>
<text x="16.2" y="283.8">F</text>
<text x="549.4" y="283.8">-</text>
<text x="577.1" y="284.1">F</text>
<text x="525.9" y="294.1">NOME FILE:</text>
<text x="535.8" y="300">LAGAN_100.850.27.dwg</text>
<text x="525.7" y="311.3">VERS</text>
<text x="565.3" y="311.3">DATA</text>
<text x="16" y="333.8">G</text>
<text x="576.9" y="334.1">G</text>
<text x="525.9" y="356.3">A</text>
<text x="559.5" y="356.3">2017.05.08</text>
<text x="525.9" y="360.9">TAVOLA NO.:</text>
<text x="560.6" y="360.9">15 DI</text>
<text x="569.2" y="360.9">16</text>
<text x="16.1" y="383.8">H</text>
<text x="577" y="384.1">H</text>
<text x="525.8" y="406.3">REV:</text>
<text x="525.9" y="403.4">DATA:</text>
<text x="535.9" y="406.3">A</text>
<text x="535.9" y="403.3">2017/05/08</text>
<text x="550.8" y="403.3">SCALA:</text>
<text x="550.8" y="406.3">FORMATO:</text>
<text x="566.8" y="403.3">1:1</text>
<text x="567.2" y="406.3">A2</text>
<text x="13.8" y="408.2" transform="rotate(-90 13.8 408.2)">DIRECTORY: C:\USERS\PAOLO\DOCUMENTS\DOCUMENTI\UNIVERSITÀ\STRUMENTI E METODI DEL PROGETTO\FASE 2\VV-D_3_CUCINA\LAGAN_100.850.27.DWG | PLOTTED ON: 03/07/2017 21:41:14 | BY USER: PAOLO</text>
<text x="42.7" y="411.3">1</text>
<text x="99.2" y="411.3">2</text>
<text x="149.2" y="411.3">3</text>
<text x="199.2" y="411.3">4</text>
<text x="249.2" y="411.3">5</text>
<text x="299.2" y="411.3">6</text>
<text x="349.2" y="411.3">7</text>
<text x="399.2" y="411.3">8</text>
<text x="449.2" y="411.3">9</text>
<text x="498.5" y="411.3">10</text>
<text x="525.5" y="410.7">0</text>
<text x="535.5" y="410.7">10mm</text>
<text x="550.5" y="410.7">25mm</text>
<text x="567.5" y="410.7">50mm</text>
</g>
</svg>
